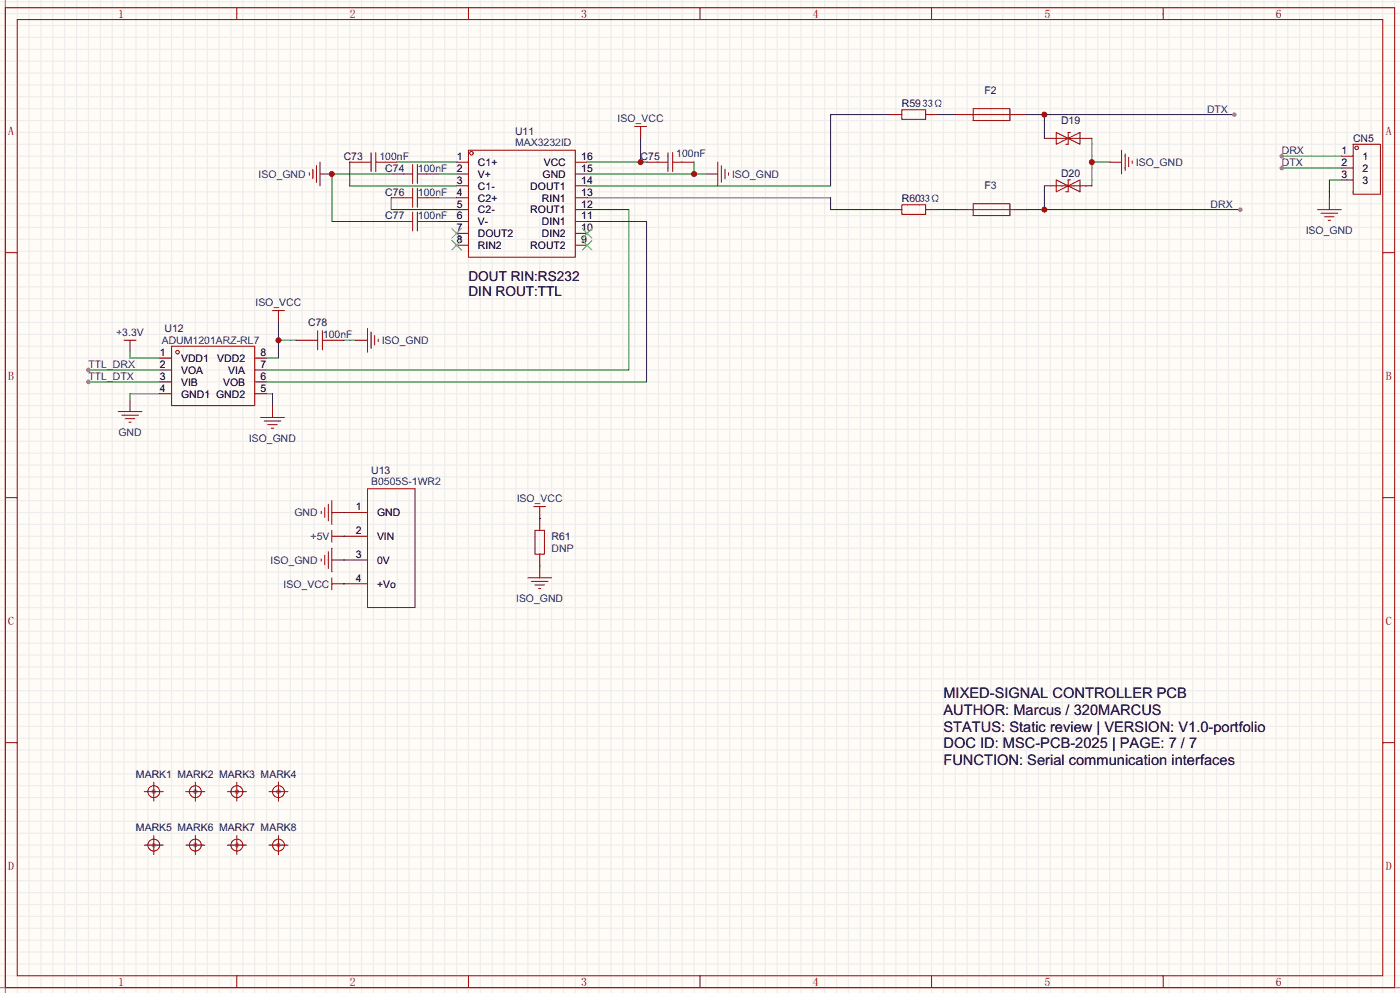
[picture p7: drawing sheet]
<svg xmlns="http://www.w3.org/2000/svg" width="299mm" height="212mm" viewBox="0 0 299 212" stroke-linecap="round" stroke-linejoin="round" font-family="sans-serif">
<path d="M0 0h299.5v212.3h-299.5z" fill="#fffcf7"/>
<g fill="none" stroke="#ededed" stroke-width=".25">
<path d="M0 .4h299.5M0 2.9h299.5M0 5.5h299.5M0 8h299.5M0 10.5h299.5M0 13.1h299.5M0 15.6h299.5M0 18.2h299.5M1.1 0v212.3M3.7 0v212.3M6.2 0v212.3M8.8 0v212.3"/>
<path d="M11.3 0v212.3M13.8 0v212.3M16.4 0v212.3M18.9 0v212.3M21.5 0v212.3M24 0v212.3M26.5 0v212.3M29.1 0v212.3M31.6 0v212.3M34.2 0v212.3M36.7 0v212.3M39.2 0v212.3"/>
<path d="M41.8 0v212.3M44.3 0v212.3M46.9 0v212.3M49.4 0v212.3M51.9 0v212.3M54.5 0v212.3M57 0v212.3M59.6 0v212.3M62.1 0v212.3M64.6 0v212.3M67.2 0v212.3M69.7 0v212.3"/>
<path d="M72.3 0v212.3M74.8 0v212.3M77.3 0v212.3M79.9 0v212.3M82.4 0v212.3M85 0v212.3M87.5 0v212.3M90 0v212.3M92.6 0v212.3M95.1 0v212.3M97.7 0v212.3M100.2 0v212.3"/>
<path d="M102.7 0v212.3M105.3 0v212.3M107.8 0v212.3M110.4 0v212.3M112.9 0v212.3M115.4 0v212.3M118 0v212.3M120.5 0v212.3M123.1 0v212.3M125.6 0v212.3M128.1 0v212.3M130.7 0v212.3"/>
<path d="M133.2 0v212.3M135.8 0v212.3M138.3 0v212.3M140.8 0v212.3M143.4 0v212.3M145.9 0v212.3M148.5 0v212.3M151 0v212.3M153.5 0v212.3M156.1 0v212.3M158.6 0v212.3M161.2 0v212.3"/>
<path d="M163.7 0v212.3M166.2 0v212.3M168.8 0v212.3M171.3 0v212.3M173.9 0v212.3M176.4 0v212.3M178.9 0v212.3M181.5 0v212.3M184 0v212.3M186.6 0v212.3M189.1 0v212.3M191.6 0v212.3"/>
<path d="M194.2 0v212.3M196.7 0v212.3M199.3 0v212.3M201.8 0v212.3M204.3 0v212.3M206.9 0v212.3M209.4 0v212.3M212 0v212.3M214.5 0v212.3M217 0v212.3M219.6 0v212.3M222.1 0v212.3"/>
<path d="M224.7 0v212.3M227.2 0v212.3M229.7 0v212.3M232.3 0v212.3M234.8 0v212.3M237.4 0v212.3M239.9 0v212.3M242.4 0v212.3M245 0v212.3M247.5 0v212.3M250.1 0v212.3M252.6 0v212.3"/>
<path d="M255.1 0v212.3M257.7 0v212.3M260.2 0v212.3M262.8 0v212.3M265.3 0v212.3M267.8 0v212.3M270.4 0v212.3M272.9 0v212.3M275.5 0v212.3M278 0v212.3M280.5 0v212.3M283.1 0v212.3"/>
<path d="M285.6 0v212.3M288.2 0v212.3M290.7 0v212.3M293.2 0v212.3M295.8 0v212.3M298.3 0v212.3M0 20.7h299.5M0 23.2h299.5M0 25.8h299.5M0 28.3h299.5M0 30.9h299.5M0 33.4h299.5"/>
<path d="M0 35.9h299.5M0 38.5h299.5M0 41h299.5M0 43.6h299.5M0 46.1h299.5M0 48.6h299.5M0 51.2h299.5M0 53.7h299.5M0 56.3h299.5M0 58.8h299.5M0 61.3h299.5M0 63.9h299.5"/>
<path d="M0 66.4h299.5M0 69h299.5M0 71.5h299.5M0 74h299.5M0 76.6h299.5M0 79.1h299.5M0 81.7h299.5M0 84.2h299.5M0 86.7h299.5M0 89.3h299.5M0 91.8h299.5M0 94.4h299.5"/>
<path d="M0 96.9h299.5M0 99.4h299.5M0 102h299.5M0 104.5h299.5M0 107.1h299.5M0 109.6h299.5M0 112.1h299.5M0 114.7h299.5M0 117.2h299.5M0 119.8h299.5M0 122.3h299.5M0 124.8h299.5"/>
<path d="M0 127.4h299.5M0 129.9h299.5M0 132.5h299.5M0 135h299.5M0 137.5h299.5M0 140.1h299.5M0 142.6h299.5M0 145.2h299.5M0 147.7h299.5M0 150.2h299.5M0 152.8h299.5M0 155.3h299.5"/>
<path d="M0 157.9h299.5M0 160.4h299.5M0 162.9h299.5M0 165.5h299.5M0 168h299.5M0 170.6h299.5M0 173.1h299.5M0 175.6h299.5M0 178.2h299.5M0 180.7h299.5M0 183.3h299.5M0 185.8h299.5"/>
<path d="M0 188.3h299.5M0 190.9h299.5M0 193.4h299.5M0 196h299.5M0 198.5h299.5M0 201h299.5M0 203.6h299.5M0 206.1h299.5M0 208.7h299.5M0 211.2h299.5"/>
</g>
<path d="M1.1 0v212.3M0 211.2h299.5" fill="none" stroke="#999" stroke-width=".25"/>
<g fill="none" stroke="#870000" stroke-width=".21">
<path d="M68.5 37.2h2.5M74.8 34.7h2.5M82.4 34.7h2.6M83.7 37.2h2.5M91.3 37.2h2.6M97.7 37.2h2.5M97.7 34.7h2.5M97.7 39.7h2.5M123.1 37.2h2.5M123.1 34.7h2.5M123.1 39.7h2.5M137 27v2.6"/>
<path d="M138.3 34.7h2.5M145.9 34.7h2.6M151 37.2h2.5M190.4 24.5h2.5M198 24.5h2.5M204.3 24.5h2.6M217 24.5h2.6M223.4 39.7h10.2M223.4 29.6h10.2M237.4 34.7h2.5M286.9 33.4h2.5M286.9 35.9h2.5"/>
<path d="M286.9 38.5h2.5M83.7 42.3h2.5M83.7 47.4h2.5M91.3 42.3h2.6M91.3 47.4h2.6M97.7 44.8h2.5M97.7 42.3h2.5M97.7 47.4h2.5M97.7 49.9h2.5M97.7 52.4h2.5M123.1 44.8h2.5M123.1 42.3h2.5"/>
<path d="M123.1 47.4h2.5M123.1 49.9h2.5M123.1 52.4h2.5M190.4 44.8h2.5M198 44.8h2.5M204.3 44.8h2.6M217 44.8h2.6M284.4 42.3v2.5M27.8 72.8v2.5M34.2 76.6h2.5M34.2 79.1h2.5M54.5 76.6h2.5"/>
<path d="M54.5 79.1h2.5M59.6 66.4v2.6M63.4 72.8h2.5M71 72.8h2.5M76.1 72.8h2.5M27.8 85.5v2.5M34.2 81.7h2.5M34.2 84.2h2.5M54.5 81.7h2.5M54.5 84.2h2.5M58.3 86.7v2.6M71 109.6h7.6"/>
<path d="M71 119.8h7.6M71 114.7h7.6M115.4 108.3v5.1M115.4 118.5v5.1M71 124.8h7.6M32.9 169v.3"/>
</g>
<g fill="none" stroke="#a10000" stroke-width=".21">
<path d="M1.1 1.6h297.2v209.6h-297.2zM3.7 4.2h292.1v204.5h-292.1zM50.7 1.6v2.6M100.2 1.6v2.6M149.7 1.6v2.6M199.3 1.6v2.6M248.8 1.6v2.6M66.2 37v.5M66.9 36.2v2M67.7 35.4v3.6M68.5 34.7v5M77.3 34.7h2.1"/>
<path d="M79.4 32.6v4.1M80.4 32.6v4.1M80.4 34.7h2M86.2 37.2h2.1M88.3 35.2v4M89.3 35.2v4M89.3 37.2h2M100.2 32.1h22.9v22.9h-22.9zM135.8 27h2.5M140.8 34.7h2.1M142.9 32.6v4.1M143.9 34.7h2"/>
<path d="M143.9 32.6v4.1M153.5 34.7v5M154.3 35.4v3.6M155.1 36.2v2M155.8 37v.5M192.9 23.5h5.1v2h-5.1zM206.9 24.5h10.1M208.2 23.2h7.8v2.6h-7.8zM225.9 38.5l2.6 1.2-2.6 1.3zM225.9 28.3l2.6 1.3-2.6 1.3zM228.5 39.7l2.5-1.2v2.5zM228.5 29.6l2.5-1.3v2.6z"/>
<path d="M229 38.5h-.5v2.5h-.5M229 28.3h-.5v2.6h-.5M239.9 32.1v5.1M240.7 32.9v3.5M241.4 33.7v2M242.2 34.4v.5M289.4 30.9h5.9v10.6h-5.9zM1.1 54h2.6M86.2 42.3h2.1M86.2 47.4h2.1M88.3 40.3v4M88.3 45.3v4.1"/>
<path d="M89.3 40.3v4M89.3 45.3v4.1M89.3 42.3h2M89.3 47.4h2M192.9 43.8h5.1v2h-5.1zM206.9 44.8h10.1M208.2 43.6h7.8v2.5h-7.8zM281.8 44.8h5.1M282.6 45.6h3.5M283.3 46.4h2.1M284.1 47.1h.5M295.8 54h2.5"/>
<path d="M26.5 72.8h2.6M36.7 74h17.8v12.7h-17.8zM58.3 66.4h2.5M65.9 72.8h2M67.9 70.7v4.1M69 72.8h2M69 70.7v4.1M78.6 70.2v5.1M79.4 71v3.5M80.1 71.8v2M80.9 72.5v.5M25.3 88h5.1"/>
<path d="M26 88.8h3.6M26.8 89.5h2M27.6 90.3h.5M55.8 89.3h5M56.5 90h3.6M57.3 90.8h2M58 91.6h.5M1.1 106.4h2.6M68.7 109.3v.6M68.7 119.5v.5M69.5 108.6v2M69.5 118.7v2.1"/>
<path d="M70.2 107.8v3.6M70.2 118v3.5M71 107.1v5M71 113.4v2.5M71 117.2v5.1M78.6 104.5h10.2v25.4h-10.2zM114.2 108.3h2.5M114.4 113.4h2.1v5.1h-2.1zM295.8 106.4h2.5M71 123.6v2.5M112.9 123.6h5.1M113.7 124.3h3.5"/>
<path d="M114.4 125.1h2.1M115.2 125.9h.5M1.1 158.8h2.6M295.8 158.8h2.5M50.7 208.7v2.5M100.2 208.7v2.5M149.7 208.7v2.5M199.3 208.7v2.5M248.8 208.7v2.5"/>
<circle cx="100.8" cy="32.8" r=".38"/>
<circle cx="290.2" cy="31.6" r=".38"/>
<circle cx="38" cy="75.3" r=".38"/>
</g>
<path d="M96.6 48.9l2.1 2M96.6 51.4l2.1 2.1M98.7 48.9l-2.1 2M98.7 51.4l-2.1 2.1M124.6 51.4l2 2.1M124.6 48.9l2 2M126.6 51.4l-2 2.1M126.6 48.9l-2 2" fill="none" stroke="#3c3" stroke-width=".21"/>
<circle cx="32.9" cy="169.3" r=".51" fill="#999"/>
<g fill="none" stroke="#a10000" stroke-width=".21">
<path d="M30.9 169.3h4M32.9 167.3v4"/>
<circle cx="32.9" cy="169.3" r="1.27"/>
</g>
<path d="M41.8 169v.3" fill="none" stroke="#870000" stroke-width=".21"/>
<circle cx="41.8" cy="169.3" r=".51" fill="#999"/>
<g fill="none" stroke="#a10000" stroke-width=".21">
<path d="M39.8 169.3h4M41.8 167.3v4"/>
<circle cx="41.8" cy="169.3" r="1.27"/>
</g>
<path d="M50.7 169v.3" fill="none" stroke="#870000" stroke-width=".21"/>
<circle cx="50.7" cy="169.3" r=".51" fill="#999"/>
<g fill="none" stroke="#a10000" stroke-width=".21">
<path d="M48.6 169.3h4.1M50.7 167.3v4"/>
<circle cx="50.7" cy="169.3" r="1.27"/>
</g>
<path d="M59.6 169v.3" fill="none" stroke="#870000" stroke-width=".21"/>
<circle cx="59.6" cy="169.3" r=".51" fill="#999"/>
<g fill="none" stroke="#a10000" stroke-width=".21">
<path d="M57.5 169.3h4.1M59.6 167.3v4"/>
<circle cx="59.6" cy="169.3" r="1.27"/>
</g>
<path d="M32.9 180.5v.2" fill="none" stroke="#870000" stroke-width=".21"/>
<circle cx="32.9" cy="180.7" r=".51" fill="#999"/>
<g fill="none" stroke="#a10000" stroke-width=".21">
<path d="M32.9 178.7v4M30.9 180.7h4"/>
<circle cx="32.9" cy="180.7" r="1.27"/>
</g>
<path d="M41.8 180.5v.2" fill="none" stroke="#870000" stroke-width=".21"/>
<circle cx="41.8" cy="180.7" r=".51" fill="#999"/>
<g fill="none" stroke="#a10000" stroke-width=".21">
<path d="M41.8 178.7v4M39.8 180.7h4"/>
<circle cx="41.8" cy="180.7" r="1.27"/>
</g>
<path d="M50.7 180.5v.2" fill="none" stroke="#870000" stroke-width=".21"/>
<circle cx="50.7" cy="180.7" r=".51" fill="#999"/>
<g fill="none" stroke="#a10000" stroke-width=".21">
<path d="M50.7 178.7v4M48.6 180.7h4.1"/>
<circle cx="50.7" cy="180.7" r="1.27"/>
</g>
<path d="M59.6 180.5v.2" fill="none" stroke="#870000" stroke-width=".21"/>
<circle cx="59.6" cy="180.7" r=".51" fill="#999"/>
<g fill="none" stroke="#a10000" stroke-width=".21">
<path d="M59.6 178.7v4M57.5 180.7h4.1"/>
<circle cx="59.6" cy="180.7" r="1.27"/>
</g>
<path d="M125.6 34.7h12.7M137 29.6v5.1M73.5 109.6h.1M73.5 119.8h.1M73.5 124.8h.1" fill="none" stroke="#008700" stroke-width=".21"/>
<circle cx="137" cy="34.7" r=".63" fill="#c00"/>
<path d="M125.6 37.2h25.4M148.5 34.7v2.5" fill="none" stroke="#008700" stroke-width=".21"/>
<circle cx="148.5" cy="37.2" r=".63" fill="#c00"/>
<path d="M59.6 69v7.6h-2.6M59.6 72.8h3.8" fill="none" stroke="#008700" stroke-width=".21"/>
<circle cx="59.6" cy="72.8" r=".63" fill="#c00"/>
<path d="M83.7 37.2h-12.7v10.2h12.7M57 84.2h1.3v2.5" fill="none" stroke="#008700" stroke-width=".21"/>
<circle cx="71" cy="37.2" r=".63" fill="#c00"/>
<path d="M219.6 24.5h44.4M223.4 24.5v5.1M27.8 75.3v1.3h6.4M73.5 72.8h2.6M34.2 84.2h-6.4v1.3M73.5 114.7h.1M115.4 110.9h.1M115.4 121h.1" fill="none" stroke="#008700" stroke-width=".21"/>
<circle cx="223.4" cy="24.5" r=".63" fill="#c00"/>
<circle cx="264" cy="24.5" r=".51" fill="#999"/>
<path d="M223.4 39.7v5.1M219.6 44.8h45.7" fill="none" stroke="#008700" stroke-width=".21"/>
<circle cx="223.4" cy="44.8" r=".63" fill="#c00"/>
<circle cx="265.3" cy="44.8" r=".51" fill="#999"/>
<path d="M18.9 79.1h15.3" fill="none" stroke="#008700" stroke-width=".21"/>
<circle cx="18.9" cy="79.1" r=".51" fill="#999"/>
<path d="M18.9 81.7h15.3" fill="none" stroke="#008700" stroke-width=".21"/>
<circle cx="18.9" cy="81.7" r=".51" fill="#999"/>
<path d="M274.2 33.4h12.7" fill="none" stroke="#008700" stroke-width=".21"/>
<circle cx="274.2" cy="33.4" r=".51" fill="#999"/>
<path d="M274.2 35.9h12.7" fill="none" stroke="#008700" stroke-width=".21"/>
<circle cx="274.2" cy="35.9" r=".51" fill="#999"/>
<path d="M233.6 29.6v10.1M233.6 34.7h3.8" fill="none" stroke="#008700" stroke-width=".21"/>
<circle cx="233.6" cy="34.7" r=".63" fill="#c00"/>
<g fill="none" stroke="#008700" stroke-width=".21">
<path d="M74.8 34.7v5h22.9M85 34.7h12.7M93.9 37.2h3.8M190.4 24.5h-12.7v15.2h-52.1M200.5 24.5h3.8M286.9 38.5h-2.5v3.8M83.7 42.3v2.5h14M93.9 42.3h3.8M93.9 47.4h3.8M125.6 44.8h8.9v34.3h-77.5M125.6 42.3h52.1v2.5h12.7M125.6 47.4h12.7v34.3h-81.3"/>
<path d="M200.5 44.8h3.8"/>
</g>
<g font-size="3.1">
<text x="201.8" y="149.4">MIXED-SIGNAL CONTROLLER PCB</text>
<text x="201.8" y="152.9">AUTHOR: Marcus / 320MARCUS</text>
<text x="201.8" y="156.5">STATUS: Static review | VERSION: V1.0-portfolio</text>
<text x="201.8" y="160">DOC ID: MSC-PCB-2025 | PAGE: 7 / 7</text>
<text x="201.8" y="163.6">FUNCTION: Serial communication interfaces</text>
</g>
<g font-size="2.9">
<text x="100.2" y="60.1">DOUT RIN:RS232</text>
<text x="100.2" y="63.4">DIN ROUT:TTL</text>
</g>
<g font-size="2.5" fill="#a00000">
<text x="25.3" y="3.8">1</text>
<text x="74.8" y="3.8">2</text>
<text x="124.3" y="3.8">3</text>
<text x="173.9" y="3.8">4</text>
<text x="223.4" y="3.8">5</text>
<text x="272.9" y="3.8">6</text>
<text x="1.8" y="28.8">A</text>
<text x="296.4" y="28.8">A</text>
<text x="1.8" y="81.2">B</text>
<text x="296.4" y="81.2">B</text>
<text x="1.8" y="133.5">C</text>
<text x="296.4" y="133.5">C</text>
<text x="1.8" y="185.9">D</text>
<text x="296.4" y="185.9">D</text>
<text x="25.3" y="210.9">1</text>
<text x="74.8" y="210.9">2</text>
<text x="124.3" y="210.9">3</text>
<text x="173.9" y="210.9">4</text>
<text x="223.4" y="210.9">5</text>
<text x="272.9" y="210.9">6</text>
</g>
<g font-size="2.2" fill="#000080">
<text x="192.9" y="22.8">R59</text>
<text x="210.6" y="20.1">F2</text>
<text x="110.2" y="28.9">U11</text>
<text x="227" y="26.5">D19</text>
<text x="73.5" y="34.2">C73</text>
<text x="137" y="34.2">C75</text>
<text x="289.4" y="30.4">CN5</text>
<text x="82.4" y="36.8">C74</text>
<text x="82.4" y="41.8">C76</text>
<text x="210.6" y="40.4">F3</text>
<text x="227" y="37.9">D20</text>
<text x="82.4" y="46.9">C77</text>
<text x="192.9" y="43.1">R60</text>
<text x="35.2" y="71">U12</text>
<text x="65.9" y="69.8">C78</text>
<text x="79.4" y="101.3">U13</text>
<text x="118" y="115.5">R61</text>
<text x="29.1" y="166.3">MARK1</text>
<text x="38" y="166.3">MARK2</text>
<text x="46.9" y="166.3">MARK3</text>
<text x="55.8" y="166.3">MARK4</text>
<text x="29.1" y="177.7">MARK5</text>
<text x="38" y="177.7">MARK6</text>
<text x="46.9" y="177.7">MARK7</text>
<text x="55.8" y="177.7">MARK8</text>
</g>
<g font-size="2.2" fill="#00f">
<text x="197.4" y="22.8">33Ω</text>
<text x="132.1" y="26.1">ISO_VCC</text>
<text x="258.2" y="24.1">DTX</text>
<text x="81.2" y="34.2">100nF</text>
<text x="110.2" y="31.2">MAX3232ID</text>
<text x="144.7" y="33.6">100nF</text>
<text x="243" y="35.5">ISO_GND</text>
<text x="274.2" y="32.9">DRX</text>
<text x="274.2" y="35.5">DTX</text>
<text x="55.3" y="38">ISO_GND</text>
<text x="89.4" y="36.8">100nF</text>
<text x="89.4" y="41.8">100nF</text>
<text x="156.6" y="38">ISO_GND</text>
<text x="89.4" y="46.9">100nF</text>
<text x="196.7" y="43.1">33Ω</text>
<text x="259" y="44.4">DRX</text>
<text x="279.3" y="50">ISO_GND</text>
<text x="54.6" y="65.5">ISO_VCC</text>
<text x="24.9" y="71.8">+3.3V</text>
<text x="34.6" y="73.5">ADUM1201ARZ-RL7</text>
<text x="69.1" y="72.3">100nF</text>
<text x="81.7" y="73.6">ISO_GND</text>
<text x="18.9" y="78.7">TTL_DRX</text>
<text x="18.9" y="81.2">TTL_DTX</text>
<text x="25.3" y="93.1">GND</text>
<text x="53.2" y="94.4">ISO_GND</text>
<text x="79.4" y="103.7">B0505S-1WR2</text>
<text x="110.5" y="107.4">ISO_VCC</text>
<text x="63" y="110.4">GND</text>
<text x="66.4" y="115.5">+5V</text>
<text x="118" y="118">DNP</text>
<text x="57.9" y="120.6">ISO_GND</text>
<text x="60.6" y="125.7">ISO_VCC</text>
<text x="110.4" y="128.7">ISO_GND</text>
</g>
<g font-size="2.2">
<text x="97.7" y="34.2">1</text>
<text x="102.2" y="35.5">C1+</text>
<text x="116.3" y="35.5">VCC</text>
<text x="124.3" y="34.2">16</text>
<text x="286.9" y="32.9">1</text>
<text x="286.9" y="35.5">2</text>
<text x="291.5" y="34.2">1</text>
<text x="97.7" y="36.8">2</text>
<text x="97.7" y="39.3">3</text>
<text x="97.7" y="41.8">4</text>
<text x="102.2" y="38">V+</text>
<text x="102.2" y="40.6">C1-</text>
<text x="113.4" y="40.6">DOUT1</text>
<text x="116" y="38">GND</text>
<text x="124.3" y="41.8">13</text>
<text x="124.3" y="39.3">14</text>
<text x="124.3" y="36.8">15</text>
<text x="286.9" y="38">3</text>
<text x="291.5" y="36.8">2</text>
<text x="291.5" y="39.3">3</text>
<text x="97.7" y="44.4">5</text>
<text x="97.7" y="46.9">6</text>
<text x="102.2" y="43.1">C2+</text>
<text x="102.2" y="45.6">C2-</text>
<text x="113.4" y="45.6">ROUT1</text>
<text x="115.9" y="43.1">RIN1</text>
<text x="124.3" y="46.9">11</text>
<text x="124.3" y="44.4">12</text>
<text x="97.7" y="49.5">7</text>
<text x="97.7" y="52">8</text>
<text x="102.2" y="48.2">V-</text>
<text x="102.2" y="50.7">DOUT2</text>
<text x="102.2" y="53.3">RIN2</text>
<text x="113.4" y="53.3">ROUT2</text>
<text x="115.9" y="50.7">DIN2</text>
<text x="115.9" y="48.2">DIN1</text>
<text x="124.3" y="52">9</text>
<text x="124.3" y="49.5">10</text>
<text x="34.2" y="76.1">1</text>
<text x="38.7" y="77.4">VDD1</text>
<text x="46.5" y="77.4">VDD2</text>
<text x="55.8" y="76.1">8</text>
<text x="34.2" y="78.7">2</text>
<text x="34.2" y="81.2">3</text>
<text x="34.2" y="83.7">4</text>
<text x="38.7" y="79.9">VOA</text>
<text x="38.7" y="82.5">VIB</text>
<text x="47.7" y="82.5">VOB</text>
<text x="48.8" y="79.9">VIA</text>
<text x="55.8" y="83.7">5</text>
<text x="55.8" y="81.2">6</text>
<text x="55.8" y="78.7">7</text>
<text x="38.7" y="85">GND1</text>
<text x="46.2" y="85">GND2</text>
<text x="76.1" y="109.1">1</text>
<text x="80.6" y="110.4">GND</text>
<text x="76.1" y="114.2">2</text>
<text x="76.1" y="119.3">3</text>
<text x="80.6" y="115.5">VIN</text>
<text x="76.1" y="124.4">4</text>
<text x="80.6" y="120.6">0V</text>
<text x="80.6" y="125.7">+Vo</text>
</g>
</svg>
